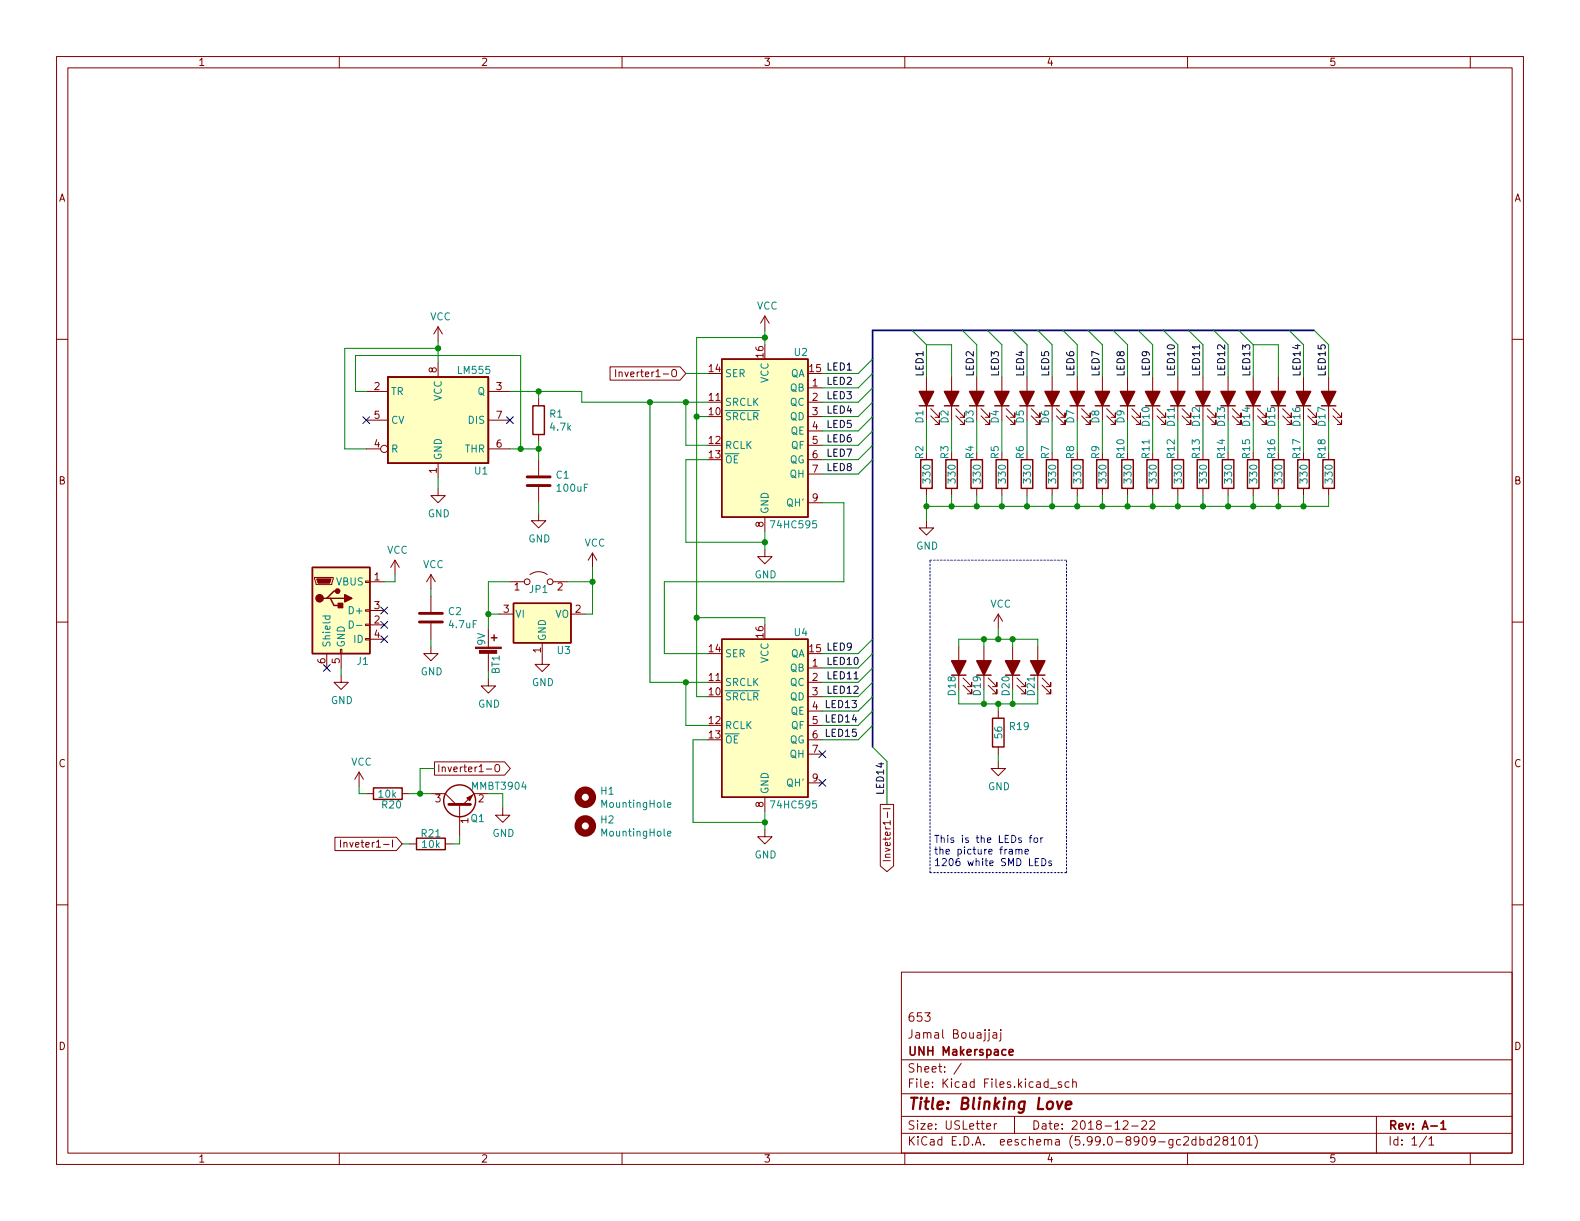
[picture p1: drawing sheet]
<svg xmlns="http://www.w3.org/2000/svg" width="279mm" height="216mm" viewBox="0 0 279 216" stroke-linecap="round" stroke-linejoin="round" font-family="sans-serif">
<g fill="none" stroke="#840000" stroke-width=".18">
<path d="M10 10h259.4v195.9h-259.4zM12 12h255.4v191.9h-255.4zM60 10v2M110 10v2M160 10v2M210 10v2M260 10v2M10 60h2M77.5 57.8l-.8 1.3M77.5 57.8v2.5M77.5 57.8l.7 1.3M135.3 55.9l-.8 1.3"/>
<path d="M135.3 55.9v2.5M135.3 55.9l.7 1.3M267.4 60h2M64.8 69.2h3.8M64.8 79.4h2.5M64.8 74.3h3.8M77.5 64.1v2.6M86.4 69.2h3.8M86.4 79.4h3.8M86.4 74.3h3.8M95.2 70.5v1.3M95.2 76.8v1.3"/>
<path d="M107.9 64.9h12.4l1 1.1-1 1.2h-12.4zM108.9 65.3v1.3M109.5 65.9l.2-.1h.3v.8M109.5 65.8v.8M125.1 71.1h2.5M142.9 68.6h2.5M142.9 71.1h2.5M142.9 73.7h2.5M142.9 76.2h2.5M142.9 78.7h2.5M163.8 66.7v7.6M164.6 73.5l1.5 1.6v-.8v.8h-.7"/>
<path d="M164.6 72.3l1.5 1.5v-.8v.8h-.7M168.3 66.7v7.6M169 73.5l1.6 1.6v-.8v.8h-.8M169 72.3l1.6 1.5v-.8v.8h-.8M172.7 66.7v7.6M173.5 73.5l1.5 1.6v-.8v.8h-.8M173.5 72.3l1.5 1.5v-.8v.8h-.8M177.2 66.7v7.6M177.9 73.5l1.6 1.6v-.8v.8h-.8M177.9 72.3l1.6 1.5v-.8v.8h-.8M181.6 66.7v7.6M182.4 73.5l1.5 1.6v-.8v.8h-.8"/>
<path d="M182.4 72.3l1.5 1.5v-.8v.8h-.8M186.1 66.7v7.6M186.8 73.5l1.5 1.6v-.8v.8h-.7M186.8 72.3l1.5 1.5v-.8v.8h-.7M190.5 66.7v7.6M191.3 73.5l1.5 1.6v-.8v.8h-.8M191.3 72.3l1.5 1.5v-.8v.8h-.8M194.9 66.7v7.6M195.7 73.5l1.5 1.6v-.8v.8h-.7M195.7 72.3l1.5 1.5v-.8v.8h-.7M199.4 66.7v7.6M200.2 73.5l1.5 1.6v-.8v.8h-.8"/>
<path d="M200.2 72.3l1.5 1.5v-.8v.8h-.8M203.8 66.7v5.1M204.6 73.5l1.5 1.6v-.8v.8h-.7M204.6 72.3l1.5 1.5v-.8v.8h-.7M208.3 66.7v7.6M209 73.5l1.6 1.6v-.8v.8h-.8M209 72.3l1.6 1.5v-.8v.8h-.8M212.7 66.7v5.1M213.5 73.5l1.5 1.6v-.8v.8h-.8M213.5 72.3l1.5 1.5v-.8v.8h-.8M217.2 66.7v5.1M217.9 73.5l1.6 1.6v-.8v.8h-.8"/>
<path d="M217.9 72.3l1.6 1.5v-.8v.8h-.8M221.6 66.7v5.1M222.4 73.5l1.5 1.6v-.8v.8h-.8M222.4 72.3l1.5 1.5v-.8v.8h-.8M226.1 66.7v5.1M226.8 73.5l1.5 1.6v-.8v.8h-.7M226.8 72.3l1.5 1.5v-.8v.8h-.7M230.5 66.7v5.1M231.3 73.5l1.5 1.6v-.8v.8h-.8M231.3 72.3l1.5 1.5v-.8v.8h-.8M234.9 66.7v5.1M235.7 73.5l1.5 1.6v-.8v.8h-.7"/>
<path d="M235.7 72.3l1.5 1.5v-.8v.8h-.7M69.8 99.1l-.7 1.2M69.8 99.1v2.5M69.8 99.1l.8 1.2M77.5 86.4v1.2h1.2l-1.2 1.3-1.3-1.3h1.3M77.5 81.9v2.6M95.2 90.8v1.3h1.3l-1.3 1.2-1.2-1.2h1.2M95.2 81.3v2.8M95.2 86.1v2.8M104.8 97.8l-.8 1.3M104.8 97.8v2.5M104.8 97.8l.7 1.3"/>
<path d="M135.3 97.2v1.2h1.2l-1.2 1.3-1.3-1.3h1.3M135.3 91.4v2.6M142.9 81.3h2.5M142.9 83.8h2.5M142.9 88.9h2.5M163.8 92.1v1.2h1.3l-1.3 1.3-1.2-1.3h1.2M163.8 86.4v1.2M168.3 86.4v1.2M172.7 86.4v1.2M177.2 86.4v1.2M181.6 86.4v1.2M186.1 86.4v1.2"/>
<path d="M190.5 86.4v1.2M194.9 86.4v1.2M199.4 86.4v1.2M203.8 86.4v1.2M208.3 86.4v1.2M212.7 86.4v1.2M217.2 86.4v1.2M221.6 86.4v1.2M226.1 86.4v1.2M230.5 86.4v1.2M234.9 86.4v1.2M10 110h2"/>
<path d="M55.6 102.1h3.3v.3l-.2 1h-2.8zM57.8 115.6v2.5M60.2 114.8h.3v.8h-.3zM60.3 119.4v1.3h1.3l-1.3 1.2-1.2-1.2h1.2M60.3 115.6v2.5M64.6 112.9h.8v.3h-.8zM64.6 110.4h.8v.2h-.8zM64.6 107.8h.8v.3h-.8zM64.6 102.7h.8v.3h-.8zM65.4 102.9h2.5M65.4 110.5h2.5M65.4 108h2.5"/>
<path d="M65.4 113h2.5M76.2 114.3v1.3h1.3l-1.3 1.2-1.3-1.2h1.3M76.2 101.6v2.5M76.2 105.4v2.8M76.2 110.2v2.8M76.2 101.6l-.8 1.3M76.2 101.6l.8 1.3M86.4 111.1v2.6M86.4 115.4v3.3M88.3 108.6h2.5M90.2 102.9h2.5M93.7 101.6a2.54 2.54 0 0 1 3.1 0"/>
<path d="M95.9 113.7v3.8h1.3l-1.3 1.2-1.3-1.2h1.3M97.8 102.9h2.5M101 108.6h2.5M142.9 118.1h2.5M169.5 114.3v5.1M170.3 119.9l1.5 1.5v-.7v.7h-.7M174 114.3v5.1M174.8 119.9l1.5 1.5v-.7v.7h-.8M176.5 108.6v2.5M176.5 108.6l-.7 1.3M176.5 108.6l.8 1.3M179.1 114.3v5.1"/>
<path d="M179.8 119.9l1.6 1.5v-.7v.7h-.8M183.5 114.3v7.6M184.3 119.9l1.5 1.5v-.7v.7h-.8M267.4 110h2M63.5 136.5l-.8 1.3M63.5 136.5v2.6M63.5 136.5l.8 1.3M76.8 134.7h12.4l1 1.2-1 1.2h-12.4zM86 136h1M86.4 120v1.3h1.2l-1.2 1.3-1.3-1.3h1.3M87.6 135.4l.2-.2a.43 .43 0 0 1 .6 .4v.4a.42 .42 0 0 1-.5 .5 .42 .42 0 0 1-.4-.5zM125.1 120.7h2.5"/>
<path d="M142.9 120.7h2.5M142.9 123.2h2.5M142.9 125.7h2.5M142.9 128.3h2.5M142.9 130.8h2.5M142.9 133.4h2.5M142.9 138.4h2.5M170.3 121.2l1.5 1.5v-.8v.8h-.7M174.8 121.2l1.5 1.5v-.8v.8h-.8M176.5 134.6v1.3h1.3l-1.3 1.3-1.2-1.3h1.2M176.5 125.7v1.3M176.5 132.1v1.3"/>
<path d="M179.8 121.2l1.6 1.5v-.8v.8h-.8M184.3 121.2l1.5 1.5v-.8v.8h-.8M10 160h2M59.2 148h10.9l1 1.2-1 1.2h-10.9zM60.2 148.5v1.3M60.8 149.1l.2-.1h.3l.1 .8M60.8 149v.8M64.8 140.3h1.2M71.1 140.3h1.3M72.4 149.2h1.3M76.2 140.3h2.5l1.9 1.9M78.7 149.2h1.3"/>
<path d="M81.3 142.2v5.8M86.4 140.3h-2.6l-1.9 1.9M88.9 142.9v1.2h1.3l-1.3 1.3-1.3-1.3h1.3M135.3 146.7v1.3h1.2l-1.2 1.2-1.3-1.2h1.3M135.3 141v2.5M155.7 142.2h2.3v10.9l-1.2 1-1.1-1zM156.1 152.2h1.3M156.6 151.6h.8M157.4 151l-.8 .1v.3l.1 .2M267.4 160h2M159.4 171.9h108v32h-108zM159.4 197.4h108"/>
<path d="M159.4 193.4h108M159.4 187.4h108M170 188l-1.3 1.9M174.5 199.2l.7-.2-.1-.3h-.4l-.2 .2v.7h.6M174.9 182.6v1.3l-.3 .2M174.9 182.1v.1M175.6 182.6h.6l.1 1M175.8 198.7v1M176.3 198.7h-.3l-.2 .3M176.3 182.9l-.5 .1a.29 .29 0 0 0-.3 .3 .29 .29 0 0 0 .3 .3l.5-.1M177 182.6v1.3l-.3 .2M177 182.1v.1"/>
<path d="M179.4 197.4v3M185.7 192.4h1.1M187.7 191.4l-.4-.1-.2 .2 .1 .2 .5 .2v.3h-.6M189 191.4l-.4-.1-.3 .3v.4l.2 .2h.5M189.7 191.4l.2-.1 .4 .1v.9M189.7 190.8v1.5M198.6 198.3l.6-.1 .2 .1 .1 .3-1 1.1h1M200.1 199.1h1.2M201.9 198.3l.6-.1 .2 .1 .1 .3-1 1.1h1M203.3 198.3l.6-.1 .2 .1 .1 .3-.9 1.1h.9M243.4 197.4v6.5M60 203.9v2"/>
<path d="M110 203.9v2M159.4 200.4h108M160 203.9v2M210 203.9v2M211.5 201.5h-.5l-.2 .3v.4l.1 .2h.6M211.5 201v1.5M212.2 201.5h.4l.3 .3v.4l-.1 .2h-.6M212.2 201v1.5M214.2 201.5h-.4l-.3 .3v.4l.1 .2h.6M214.2 201v1.5M214.8 201.1l.6-.1 .2 .1 .1 .3-.9 1.1h.9M216.5 201.6l-.2-.3v-.2l.2-.1h.5l.1 .3-.1 .2-.6 .2-.1 .2v.4l.2 .2h.3l.3-.3-.1-.4-.2-.2"/>
<path d="M217.7 201.4l.4-.4v1.5M217.7 202.5h.8M219.3 201h.2a.81 .81 0 0 1 .6 .6 .81 .81 0 0 1-.3 .8l-.2 .1a.81 .81 0 0 1-.6-.6 .81 .81 0 0 1 .3-.9zM220.5 201.4l.5-.4v1.5M220.5 202.5h.9M221.9 200.8a1.72 1.72 0 0 1 0 2.2M252.3 200.9l-1.3 1.9M252.7 201.4l.4-.4v1.5M252.7 202.5h.8M260 203.9v2"/>
<circle cx="67.9" cy="79.4" r=".63"/>
<circle cx="93.2" cy="102.9" r=".51"/>
<circle cx="97.3" cy="102.9" r=".51"/>
</g>
<path d="M178.5 186.1l.7-.2-.1-.2-.4-.1-.2 .2v.7h.6M254.8 198.6l.4-.4v1.5M254.8 199.7h.9" fill="none" stroke="#840000" stroke-width=".3"/>
<path d="M186.9 194.8l.3 1.3 .7-1.3M188.5 195.4l.9-.2v-.3l-.6-.1-.3 .3v.9l.2 .1 .6-.1" fill="none" stroke="#840000" stroke-width=".4"/>
<g fill="#ffffc2" stroke="#ffffc2" stroke-width=".18">
<path d="M55.2 100.3h10.2v15.3h-10.2z"/>
<path d="M90.8 106.7h10.2v7h-10.2z"/>
<path d="M68.6 66.7h17.8v15.2h-17.8z"/>
<path d="M127.6 63.5h15.3v27.9h-15.3z"/>
<path d="M127.6 113h15.3v28h-15.3z"/>
</g>
<g fill="none" stroke="#840000" stroke-width=".25">
<path d="M68.6 66.7h17.8v15.2h-17.8zM94.2 71.8h2.1v5h-2.1zM127.6 63.5h15.3v27.9h-15.3zM162.6 71.8h2.5M167 71.8h2.5M171.4 71.8h2.6M175.9 71.8h2.5M180.3 71.8h2.6M184.8 71.8h2.5M189.2 71.8h2.6M193.7 71.8h2.5M198.1 71.8h2.6"/>
<path d="M202.6 71.8h2.5M207 71.8h2.5M211.5 71.8h2.5M215.9 71.8h2.5M220.3 71.8h2.6M224.8 71.8h2.5M229.2 71.8h2.6M233.7 71.8h2.5M162.8 81.3h2v5.1h-2zM167.3 81.3h2v5.1h-2zM171.7 81.3h2v5.1h-2zM176.1 81.3h2.1v5.1h-2.1z"/>
<path d="M180.6 81.3h2v5.1h-2zM185 81.3h2.1v5.1h-2.1zM189.5 81.3h2v5.1h-2zM193.9 81.3h2.1v5.1h-2.1zM198.4 81.3h2v5.1h-2zM202.8 81.3h2.1v5.1h-2.1zM207.3 81.3h2v5.1h-2zM211.7 81.3h2v5.1h-2zM216.2 81.3h2v5.1h-2zM220.6 81.3h2v5.1h-2zM225 81.3h2.1v5.1h-2.1zM229.5 81.3h2v5.1h-2z"/>
<path d="M233.9 81.3h2.1v5.1h-2.1zM55.2 100.3h10.2v15.3h-10.2zM57.8 105.8h.6l.7 1.3h1.2M58.4 105.8h2.6M59.7 104.5h-.6l-1.3 1.3h-.7M86.9 112.8h1M87.4 112.3v1M90.8 106.7h10.2v7h-10.2zM127.6 113h15.3v28h-15.3zM168.3 119.4h2.5M172.7 119.4h2.6M177.8 119.4h2.5"/>
<path d="M182.2 119.4h2.6M66 139.3h5.1v2.1h-5.1zM175.5 127h2v5.1h-2zM73.7 148.2h5v2h-5z"/>
<circle cx="81.3" cy="141.6" r="2.82"/>
</g>
<g fill="#840000" stroke="#840000" stroke-width=".25">
<path d="M59.8 106.7h.8v.7h-.8z"/>
<path d="M61 105.2l1.2 .6-1.2 .6z"/>
<path d="M162.6 69.2h2.5l-1.3 2.6z"/>
<path d="M220.3 69.2h2.6l-1.3 2.6z"/>
<path d="M229.2 69.2h2.6l-1.3 2.6z"/>
<path d="M215.9 69.2h2.5l-1.2 2.6z"/>
<path d="M202.6 69.2h2.5l-1.3 2.6z"/>
<path d="M207 69.2h2.5l-1.2 2.6z"/>
<path d="M211.5 69.2h2.5l-1.3 2.6z"/>
<path d="M224.8 69.2h2.5l-1.2 2.6z"/>
<path d="M233.7 69.2h2.5l-1.3 2.6z"/>
<path d="M171.4 69.2h2.6l-1.3 2.6z"/>
<path d="M172.7 116.8h2.6l-1.3 2.6z"/>
<path d="M168.3 116.8h2.5l-1.3 2.6z"/>
<path d="M198.1 69.2h2.6l-1.3 2.6z"/>
<path d="M175.9 69.2h2.5l-1.2 2.6z"/>
<path d="M177.8 116.8h2.5l-1.2 2.6z"/>
<path d="M184.8 69.2h2.5l-1.2 2.6z"/>
<path d="M189.2 69.2h2.6l-1.3 2.6z"/>
<path d="M182.2 116.8h2.6l-1.3 2.6z"/>
<path d="M180.3 69.2h2.6l-1.3 2.6z"/>
<path d="M167 69.2h2.5l-1.2 2.6z"/>
<path d="M193.7 69.2h2.5l-1.3 2.6z"/>
<circle cx="56.5" cy="105.8" r=".63"/>
<circle cx="59.7" cy="104.5" r=".38"/>
</g>
<g fill="#840000" stroke="#840000" stroke-width=".18">
<path d="M56 102.4h2.5l-.2 .7h-2z"/>
<path d="M82.5 141.1l1.1-.5-.5 1z"/>
<path d="M84.1 114.4h4.5v.3h-4.5z"/>
<path d="M84.8 115h3v.5h-3z"/>
</g>
<path d="M57.1 108.9h1.3M57.6 108.9l-.1 .4 .3 .2 .5-.1v-.5M61.8 109.8a.64 .64 0 0 1 .7 .6 .64 .64 0 0 1-.7 .7zM63 110.6h1M118 142.3l.6-.1v-.2l-.4-.1-.2 .2 .1 .6h.5M118 147.4l.6-.1v-.3h-.4l-.2 .2 .1 .6h.5" fill="none" stroke="#008484" stroke-width=".18"/>
<path d="M93.2 85.9h4.1M93.2 84.3h4.1M74.2 110h4M74.2 108.5h4M79.4 142.2h3.8" fill="none" stroke="#840000" stroke-width=".51"/>
<g fill="none" stroke="#840000" stroke-width="1.3">
<circle cx="103.5" cy="146" r="1.27"/>
<circle cx="103.5" cy="141" r="1.27"/>
</g>
<path d="M212.1 61v.7M151 120h.8" fill="none" stroke="#000" stroke-width=".18"/>
<g fill="none" stroke="#0000c2" stroke-width=".18">
<path d="M178.5 150.2h.5v.8M179 150.5h-.4l-.2 .2 .2 .3h.4M179.6 150.3l.2-.1h.3l.1 .8M179.6 150.2v.8M180.2 150.4l.2-.2h.3v.8M181.3 150.6l.6-.1-.1-.3h-.4l-.1 .2v.6h.5M182 148.1h.5M182.5 147.7l-.3 .2v1.1M183 148.2l.3-.1 .2 .3v.3l-.2 .3-.3-.1-.2-.2zM183.1 152.4h.4M183.7 151.8h-.6v1.3h.6M184 148.1v.9"/>
<path d="M184.2 151.8a.64 .64 0 0 1 .8 .6 .64 .64 0 0 1-.8 .7zM184.4 148.1l-.4 .3M185.9 152.3l-.3-.1-.2 .2 .1 .2 .4 .1v.3h-.5"/>
</g>
<path d="M164.5 99.1h24.1M164.5 154.3v-55.2M164.5 154.3h24.1M188.6 154.3v-55.2" fill="none" stroke="#0000c2" stroke-width=".18" stroke-dasharray=".3 .3"/>
<path d="M232.4 58.4h-78.1v73.7" fill="none" stroke="#000084" stroke-width=".3"/>
<g fill="none" stroke="#008400" stroke-width=".18">
<path d="M135.3 59.7h-12.1v63.5h1.9M135.3 58.4v2.6M161.3 58.4l2.5 2.6M170.2 58.4l2.5 2.6v5.7M174.6 58.4l2.6 2.6v5.7M179.1 58.4l2.5 2.6v5.7M183.5 58.4l2.6 2.6v5.7M188 58.4l2.5 2.6v5.7M192.4 58.4l2.5 2.6v5.7M196.8 58.4l2.6 2.6v5.7M201.3 58.4l2.5 2.6v5.7M205.7 58.4l2.6 2.6v5.7"/>
<path d="M210.2 58.4l2.5 2.6v5.7M214.6 58.4l2.6 2.6v5.7M219.1 58.4l2.5 2.6M228 58.4l2.5 2.6v5.7M232.4 58.4l2.5 2.6v5.7M64.8 69.2h-1.9v-6.3h29.2v16.5M77.5 61.6h-16.5v17.8h3.8M77.5 60.3v3.8M90.2 69.2h12.7v1.9h22.2M90.2 79.4h5M95.2 69.2v1.3M95.2 78.1v3.2"/>
<path d="M114.9 71.1v49.6h10.2M121.3 71.1v7.6h3.8M121.3 66h3.8M123.2 73.7h1.9M154.3 78.7l-2.5 2.6h-6.4M154.3 76.2l-2.5 2.5h-6.4M154.3 73.7l-2.5 2.5h-6.4M154.3 71.1l-2.5 2.6h-6.4M154.3 63.5l-2.5 2.5h-6.4M154.3 66l-2.5 2.6h-6.4M154.3 68.6l-2.5 2.5h-6.4M163.8 61h4.5v5.7"/>
<path d="M163.8 61v5.7M163.8 74.3v5.7M168.3 74.3v5.7M172.7 74.3v5.7M177.2 74.3v5.7M181.6 74.3v5.7M186.1 74.3v5.7M190.5 74.3v5.7M194.9 74.3v5.7M199.4 74.3v5.7M203.8 74.3v5.7M208.3 74.3v5.7"/>
<path d="M212.7 74.3v5.7M217.2 74.3v5.7M221.6 61v5.7M221.6 74.3v5.7M221.6 61h4.5v5.7M226.1 74.3v5.7M230.5 74.3v5.7M234.9 74.3v5.7M77.5 84.5v1.9M95.2 88.9v1.9M125.1 81.3h-3.8v14.6h14M135.3 94v3.2"/>
<path d="M145.4 88.9h3.8v14h-31.7v12.7h7.6M154.3 81.3l-2.5 2.5h-6.4M163.8 87.6v4.5M168.3 87.6v1.9M172.7 87.6v1.9M177.2 87.6v1.9M181.6 87.6v1.9M186.1 87.6v1.9M190.5 87.6v1.9M194.9 87.6v1.9M199.4 87.6v1.9M203.8 87.6v1.9"/>
<path d="M208.3 87.6v1.9M212.7 87.6v1.9M217.2 87.6v1.9M221.6 87.6v1.9M226.1 87.6v1.9M230.5 87.6v1.9M234.9 87.6v1.9h-71.1M60.3 118.1v1.3M69.8 101.6v1.3h-1.9M76.2 104.1v1.3M76.2 113v1.3M86.4 108.6h1.9"/>
<path d="M86.4 118.7v1.3M90.2 102.9h-3.8v8.2M100.3 102.9h4.5M104.8 100.3v8.3h-1.3M123.2 109.2h12.1v1.3M154.3 113l-2.5 2.6h-6.4M154.3 115.6l-2.5 2.5h-6.4M154.3 118.1l-2.5 2.6h-6.4M169.5 114.3v-1.3h14v1.3M174 113v1.3M176.5 111.1v1.9M179.1 113v1.3"/>
<path d="M63.5 139.1v1.2h1.3M76.8 135.9h-2.5v4.4M121.3 120.7v7.6h3.8M125.1 130.8h-2.5v14.6h12.7M154.3 128.3l-2.5 2.5h-6.4M154.3 132.1l2.5 2.5v7.6M154.3 123.2l-2.5 2.5h-6.4M154.3 125.7l-2.5 2.6h-6.4M154.3 120.7l-2.5 2.5h-6.4M169.5 121.9v2.6h14v-2.6M174 121.9v2.6M176.5 124.5v1.2"/>
<path d="M176.5 133.4v1.2M179.1 121.9v2.6M71.1 149.2h1.3M72.4 140.3h3.8M81.3 148v1.2h-1.3M86.4 140.3h2.5v2.6M135.3 143.5v3.2"/>
</g>
<g fill="none" stroke="#000084" stroke-width=".18">
<path d="M64.2 73.7l1.2 1.2M65.4 73.7l-1.2 1.2M89.6 73.7l1.2 1.2M90.8 73.7l-1.2 1.2M57.2 117.5l1.2 1.2M58.4 117.5l-1.2 1.2M67.3 109.9l1.3 1.2M67.3 112.4l1.3 1.2M67.3 107.3l1.3 1.3M68.6 109.9l-1.3 1.2M68.6 107.3l-1.3 1.3M68.6 112.4l-1.3 1.2"/>
<path d="M144.8 132.7l1.2 1.3M144.8 137.8l1.2 1.2M146 132.7l-1.2 1.3M146 137.8l-1.2 1.2"/>
</g>
<g fill="#008400" stroke="#008400" stroke-width=".18">
<circle cx="104.8" cy="102.9" r=".46"/>
<circle cx="121.3" cy="120.7" r=".46"/>
<circle cx="123.2" cy="109.2" r=".46"/>
<circle cx="74.3" cy="140.3" r=".46"/>
<circle cx="121.3" cy="71.1" r=".46"/>
<circle cx="86.4" cy="108.6" r=".46"/>
<circle cx="135.3" cy="145.4" r=".46"/>
<circle cx="123.2" cy="73.7" r=".46"/>
<circle cx="135.3" cy="59.7" r=".46"/>
<circle cx="135.3" cy="95.9" r=".46"/>
<circle cx="92.1" cy="79.4" r=".46"/>
<circle cx="95.2" cy="69.2" r=".46"/>
<circle cx="95.2" cy="79.4" r=".46"/>
<circle cx="77.5" cy="61.6" r=".46"/>
<circle cx="114.9" cy="71.1" r=".46"/>
<circle cx="203.8" cy="89.5" r=".46"/>
<circle cx="208.3" cy="89.5" r=".46"/>
<circle cx="212.7" cy="89.5" r=".46"/>
<circle cx="199.4" cy="89.5" r=".46"/>
<circle cx="221.6" cy="89.5" r=".46"/>
<circle cx="226.1" cy="89.5" r=".46"/>
<circle cx="217.2" cy="89.5" r=".46"/>
<circle cx="176.5" cy="124.5" r=".46"/>
<circle cx="179.1" cy="124.5" r=".46"/>
<circle cx="174" cy="113" r=".46"/>
<circle cx="174" cy="124.5" r=".46"/>
<circle cx="176.5" cy="113" r=".46"/>
<circle cx="177.2" cy="89.5" r=".46"/>
<circle cx="179.1" cy="113" r=".46"/>
<circle cx="181.6" cy="89.5" r=".46"/>
<circle cx="186.1" cy="89.5" r=".46"/>
<circle cx="190.5" cy="89.5" r=".46"/>
<circle cx="194.9" cy="89.5" r=".46"/>
<circle cx="230.5" cy="89.5" r=".46"/>
<circle cx="163.8" cy="89.5" r=".46"/>
<circle cx="168.3" cy="89.5" r=".46"/>
<circle cx="172.7" cy="89.5" r=".46"/>
</g>
<text font-size="2.8" fill="#840000" x="160.4" y="196.2">Title: Blinking Love</text>
<g font-size="2.1" fill="#840000">
<text x="160.4" y="183.6">Jamal Bouajjaj</text>
<text x="160.4" y="180.6">653</text>
<text x="160.4" y="189.7">Sheet: /</text>
<text x="160.4" y="186.7">UNH Makerspace</text>
<text x="160.4" y="192.4">File: Kicad Files.kicad_sch</text>
<text x="160.4" y="202.5">KiCad E.D.A. eeschema (5.99.0-8909-gc2dbd28101)</text>
<text x="160.4" y="199.7">Size: USLetter</text>
<text x="182.4" y="199.7">Date: 2018-12-22</text>
<text x="245.4" y="199.7">Rev: A-1</text>
<text x="245.4" y="202.5">Id: 1/1</text>
</g>
<g font-size="1.8" fill="#840000">
<text x="35" y="11.6">1</text>
<text x="85" y="11.6">2</text>
<text x="135" y="11.6">3</text>
<text x="185" y="11.6">4</text>
<text x="235" y="11.6">5</text>
<text x="10.3" y="35.6">A</text>
<text x="267.7" y="35.6">A</text>
<text x="77.2" y="65.9" transform="rotate(-90 77.2 65.9)">8</text>
<text x="125.4" y="65.8">14</text>
<text x="135" y="63.2" transform="rotate(-90 135 63.2)">16</text>
<text x="66.2" y="69">2</text>
<text x="87.8" y="69">3</text>
<text x="110.5" y="66.7">Inverter1-O</text>
<text x="125.4" y="70.9">11</text>
<text x="143.7" y="68.3">1</text>
<text x="143.7" y="70.9">2</text>
<text x="66.2" y="74">5</text>
<text x="87.8" y="74">7</text>
<text x="125.4" y="73.4">10</text>
<text x="143.7" y="73.4">3</text>
<text x="143.7" y="75.9">4</text>
<text x="66.2" y="79.1">4</text>
<text x="77.2" y="83.7" transform="rotate(-90 77.2 83.7)">1</text>
<text x="87.8" y="79.1">6</text>
<text x="125.4" y="78.5">12</text>
<text x="125.4" y="81">13</text>
<text x="143.7" y="78.5">5</text>
<text x="143.7" y="81">6</text>
<text x="143.7" y="83.6">7</text>
<text x="10.3" y="85.7">B</text>
<text x="143.7" y="88.6">9</text>
<text x="267.7" y="85.7">B</text>
<text x="135" y="93.2" transform="rotate(-90 135 93.2)">8</text>
<text x="66.2" y="102.6">1</text>
<text x="66.2" y="107.7">3</text>
<text x="90.9" y="104.4">1</text>
<text x="98.6" y="104.4">2</text>
<text x="66.2" y="110.2">2</text>
<text x="66.2" y="112.8">4</text>
<text x="89" y="108.3">3</text>
<text x="101.7" y="108.3">2</text>
<text x="135" y="112.7" transform="rotate(-90 135 112.7)">16</text>
<text x="57.5" y="117.3" transform="rotate(-90 57.5 117.3)">6</text>
<text x="60.1" y="117.3" transform="rotate(-90 60.1 117.3)">5</text>
<text x="95.6" y="115.4" transform="rotate(-90 95.6 115.4)">1</text>
<text x="125.4" y="115.3">14</text>
<text x="143.7" y="117.9">1</text>
<text x="125.4" y="122.9">10</text>
<text x="125.4" y="120.4">11</text>
<text x="143.7" y="120.4">2</text>
<text x="143.7" y="122.9">3</text>
<text x="143.7" y="125.5">4</text>
<text x="125.4" y="128">12</text>
<text x="125.4" y="130.6">13</text>
<text x="143.7" y="128">5</text>
<text x="143.7" y="130.6">6</text>
<text x="10.3" y="135.6">C</text>
<text x="77.2" y="136.5">Inverter1-O</text>
<text x="143.7" y="133.1">7</text>
<text x="267.7" y="135.6">C</text>
<text x="77" y="141.9">3</text>
<text x="84.6" y="141.9">2</text>
<text x="135" y="142.7" transform="rotate(-90 135 142.7)">8</text>
<text x="143.7" y="138.2">9</text>
<text x="61.9" y="149.9">Inveter1-I</text>
<text x="82.8" y="145.6" transform="rotate(-90 82.8 145.6)">1</text>
<text x="157.5" y="150.5" transform="rotate(-90 157.5 150.5)">Inveter1-I</text>
<text x="10.3" y="185.7">D</text>
<text x="267.7" y="185.7">D</text>
<text x="35" y="205.6">1</text>
<text x="85" y="205.6">2</text>
<text x="135" y="205.6">3</text>
<text x="185" y="205.6">4</text>
<text x="235" y="205.6">5</text>
</g>
<g font-size="1.8" fill="#008484">
<text x="76" y="56.6">VCC</text>
<text x="133.8" y="54.7">VCC</text>
<text x="140.5" y="62.9">U2</text>
<text x="69.1" y="69.8">TR</text>
<text x="78.1" y="70.9" transform="rotate(-90 78.1 70.9)">VCC</text>
<text x="81.1" y="66.1">LM555</text>
<text x="84.5" y="69.8">Q</text>
<text x="128.1" y="71.8">SRCLK</text>
<text x="128.1" y="66.7">SER</text>
<text x="135.9" y="67.7" transform="rotate(-90 135.9 67.7)">VCC</text>
<text x="139.7" y="69.2">QB</text>
<text x="139.7" y="66.7">QA</text>
<text x="139.7" y="71.8">QC</text>
<text x="69.1" y="74.9">CV</text>
<text x="82.9" y="74.9">DIS</text>
<text x="97.2" y="73.8">R1</text>
<text x="97.4" y="76.1">4.7k</text>
<text x="128.1" y="74.3">~SRCLR</text>
<text x="139.7" y="74.3">QD</text>
<text x="139.8" y="76.8">QE</text>
<text x="163.3" y="74.8" transform="rotate(-90 163.3 74.8)">D1</text>
<text x="167.7" y="74.8" transform="rotate(-90 167.7 74.8)">D2</text>
<text x="172.2" y="74.8" transform="rotate(-90 172.2 74.8)">D3</text>
<text x="176.6" y="74.8" transform="rotate(-90 176.6 74.8)">D4</text>
<text x="181" y="74.8" transform="rotate(-90 181 74.8)">D5</text>
<text x="185.5" y="74.8" transform="rotate(-90 185.5 74.8)">D6</text>
<text x="189.9" y="74.8" transform="rotate(-90 189.9 74.8)">D7</text>
<text x="194.4" y="74.8" transform="rotate(-90 194.4 74.8)">D8</text>
<text x="198.8" y="74.8" transform="rotate(-90 198.8 74.8)">D9</text>
<text x="203.3" y="75.3" transform="rotate(-90 203.3 75.3)">D10</text>
<text x="207.7" y="75.3" transform="rotate(-90 207.7 75.3)">D11</text>
<text x="212.2" y="75.3" transform="rotate(-90 212.2 75.3)">D12</text>
<text x="216.6" y="75.3" transform="rotate(-90 216.6 75.3)">D13</text>
<text x="221" y="75.3" transform="rotate(-90 221 75.3)">D14</text>
<text x="225.5" y="75.3" transform="rotate(-90 225.5 75.3)">D15</text>
<text x="229.9" y="75.3" transform="rotate(-90 229.9 75.3)">D16</text>
<text x="234.4" y="75.3" transform="rotate(-90 234.4 75.3)">D17</text>
<text x="69.1" y="80">R</text>
<text x="78.1" y="81.4" transform="rotate(-90 78.1 81.4)">GND</text>
<text x="82.2" y="80">THR</text>
<text x="84" y="83.9">U1</text>
<text x="128.1" y="79.4">RCLK</text>
<text x="128.1" y="81.9">~OE</text>
<text x="139.6" y="81.9">QG</text>
<text x="139.9" y="79.4">QF</text>
<text x="163.3" y="81.1" transform="rotate(-90 163.3 81.1)">R2</text>
<text x="167.7" y="81.1" transform="rotate(-90 167.7 81.1)">R3</text>
<text x="172.2" y="81.1" transform="rotate(-90 172.2 81.1)">R4</text>
<text x="176.6" y="81.1" transform="rotate(-90 176.6 81.1)">R5</text>
<text x="181" y="81.1" transform="rotate(-90 181 81.1)">R6</text>
<text x="185.5" y="81.1" transform="rotate(-90 185.5 81.1)">R7</text>
<text x="189.9" y="81.1" transform="rotate(-90 189.9 81.1)">R8</text>
<text x="194.4" y="81.1" transform="rotate(-90 194.4 81.1)">R9</text>
<text x="198.8" y="81" transform="rotate(-90 198.8 81)">R10</text>
<text x="203.3" y="81" transform="rotate(-90 203.3 81)">R11</text>
<text x="207.7" y="81" transform="rotate(-90 207.7 81)">R12</text>
<text x="212.2" y="81" transform="rotate(-90 212.2 81)">R13</text>
<text x="216.6" y="81" transform="rotate(-90 216.6 81)">R14</text>
<text x="221" y="81" transform="rotate(-90 221 81)">R15</text>
<text x="225.5" y="81" transform="rotate(-90 225.5 81)">R16</text>
<text x="229.9" y="81" transform="rotate(-90 229.9 81)">R17</text>
<text x="234.4" y="81" transform="rotate(-90 234.4 81)">R18</text>
<text x="98.4" y="84.6">C1</text>
<text x="98.6" y="86.9">100uF</text>
<text x="139.3" y="89.5">QH'</text>
<text x="139.7" y="84.5">QH</text>
<text x="164.5" y="85.3" transform="rotate(-90 164.5 85.3)">330</text>
<text x="169" y="85.3" transform="rotate(-90 169 85.3)">330</text>
<text x="173.4" y="85.3" transform="rotate(-90 173.4 85.3)">330</text>
<text x="177.9" y="85.3" transform="rotate(-90 177.9 85.3)">330</text>
<text x="182.3" y="85.3" transform="rotate(-90 182.3 85.3)">330</text>
<text x="186.8" y="85.3" transform="rotate(-90 186.8 85.3)">330</text>
<text x="191.2" y="85.3" transform="rotate(-90 191.2 85.3)">330</text>
<text x="195.6" y="85.3" transform="rotate(-90 195.6 85.3)">330</text>
<text x="200.1" y="85.3" transform="rotate(-90 200.1 85.3)">330</text>
<text x="204.5" y="85.3" transform="rotate(-90 204.5 85.3)">330</text>
<text x="209" y="85.3" transform="rotate(-90 209 85.3)">330</text>
<text x="213.4" y="85.3" transform="rotate(-90 213.4 85.3)">330</text>
<text x="217.9" y="85.3" transform="rotate(-90 217.9 85.3)">330</text>
<text x="222.3" y="85.3" transform="rotate(-90 222.3 85.3)">330</text>
<text x="226.8" y="85.3" transform="rotate(-90 226.8 85.3)">330</text>
<text x="231.2" y="85.3" transform="rotate(-90 231.2 85.3)">330</text>
<text x="235.7" y="85.3" transform="rotate(-90 235.7 85.3)">330</text>
<text x="75.6" y="91.5">GND</text>
<text x="93.4" y="95.9">GND</text>
<text x="135.9" y="90.9" transform="rotate(-90 135.9 90.9)">GND</text>
<text x="136.6" y="93.4">74HC595</text>
<text x="68.4" y="97.9">VCC</text>
<text x="74.8" y="100.4">VCC</text>
<text x="103.3" y="96.6">VCC</text>
<text x="162" y="97.2">GND</text>
<text x="59.5" y="103.5">VBUS</text>
<text x="93.7" y="104.8">JP1</text>
<text x="133.4" y="102.3">GND</text>
<text x="175.1" y="107.4">VCC</text>
<text x="62.1" y="108.6">D+</text>
<text x="62.6" y="113.7">ID</text>
<text x="79.3" y="108.8">C2</text>
<text x="79.5" y="111.1">4.7uF</text>
<text x="91.1" y="109.2">VI</text>
<text x="96.5" y="113.4" transform="rotate(-90 96.5 113.4)">GND</text>
<text x="98.2" y="109.2">VO</text>
<text x="140.5" y="112.5">U4</text>
<text x="58.4" y="114.6" transform="rotate(-90 58.4 114.6)">Shield</text>
<text x="61" y="114.6" transform="rotate(-90 61 114.6)">GND</text>
<text x="63.2" y="117.5">J1</text>
<text x="74.4" y="119.4">GND</text>
<text x="85.8" y="114.1" transform="rotate(-90 85.8 114.1)">9V</text>
<text x="88.3" y="119.1" transform="rotate(-90 88.3 119.1)">BT1</text>
<text x="98.6" y="115.6">U3</text>
<text x="128.1" y="116.2">SER</text>
<text x="135.9" y="117.3" transform="rotate(-90 135.9 117.3)">VCC</text>
<text x="139.7" y="118.7">QB</text>
<text x="139.7" y="116.2">QA</text>
<text x="58.5" y="124.5">GND</text>
<text x="84.5" y="125.1">GND</text>
<text x="94" y="121.3">GND</text>
<text x="128.1" y="123.8">~SRCLR</text>
<text x="128.1" y="121.3">SRCLK</text>
<text x="139.7" y="121.3">QC</text>
<text x="139.7" y="123.8">QD</text>
<text x="169" y="122.9" transform="rotate(-90 169 122.9)">D18</text>
<text x="173.4" y="122.9" transform="rotate(-90 173.4 122.9)">D19</text>
<text x="178.5" y="122.9" transform="rotate(-90 178.5 122.9)">D20</text>
<text x="182.9" y="122.9" transform="rotate(-90 182.9 122.9)">D21</text>
<text x="128.1" y="128.9">RCLK</text>
<text x="128.1" y="131.4">~OE</text>
<text x="139.6" y="131.4">QG</text>
<text x="139.8" y="126.4">QE</text>
<text x="139.9" y="128.9">QF</text>
<text x="177.2" y="130.5" transform="rotate(-90 177.2 130.5)">56</text>
<text x="178.6" y="129.1">R19</text>
<text x="62.1" y="135.4">VCC</text>
<text x="139.7" y="134">QH</text>
<text x="67" y="141">10k</text>
<text x="67.6" y="142.9">R20</text>
<text x="83.6" y="139.6">MMBT3904</text>
<text x="106.3" y="140.5">H1</text>
<text x="106.6" y="142.8">MountingHole</text>
<text x="135.9" y="140.5" transform="rotate(-90 135.9 140.5)">GND</text>
<text x="136.6" y="142.9">74HC595</text>
<text x="139.3" y="139.1">QH'</text>
<text x="174.7" y="139.7">GND</text>
<text x="74.6" y="148">R21</text>
<text x="74.7" y="149.9">10k</text>
<text x="83.3" y="145.3">Q1</text>
<text x="87.1" y="148">GND</text>
<text x="106.3" y="145.6">H2</text>
<text x="106.6" y="147.9">MountingHole</text>
<text x="133.4" y="151.8">GND</text>
</g>
<g font-size="1.8">
<text x="143.2" y="65.8">15 LED1</text>
<text x="146" y="70.6">LED3</text>
<text x="146" y="68">LED2</text>
<text x="163.3" y="66.7" transform="rotate(-90 163.3 66.7)">LED1</text>
<text x="172.2" y="66.7" transform="rotate(-90 172.2 66.7)">LED2</text>
<text x="176.6" y="66.7" transform="rotate(-90 176.6 66.7)">LED3</text>
<text x="181.1" y="66.7" transform="rotate(-90 181.1 66.7)">LED4</text>
<text x="185.5" y="66.7" transform="rotate(-90 185.5 66.7)">LED5</text>
<text x="190" y="66.7" transform="rotate(-90 190 66.7)">LED6</text>
<text x="194.4" y="66.7" transform="rotate(-90 194.4 66.7)">LED7</text>
<text x="198.9" y="66.7" transform="rotate(-90 198.9 66.7)">LED8</text>
<text x="203.3" y="66.7" transform="rotate(-90 203.3 66.7)">LED9</text>
<text x="207.7" y="66.7" transform="rotate(-90 207.7 66.7)">LED10</text>
<text x="212.2" y="66.7" transform="rotate(-90 212.2 66.7)">LED11</text>
<text x="216.6" y="66.7" transform="rotate(-90 216.6 66.7)">LED12</text>
<text x="221.1" y="66.7" transform="rotate(-90 221.1 66.7)">LED13</text>
<text x="230" y="66.7" transform="rotate(-90 230 66.7)">LED14</text>
<text x="234.4" y="66.7" transform="rotate(-90 234.4 66.7)">LED15</text>
<text x="146" y="75.7">LED5</text>
<text x="146" y="73.1">LED4</text>
<text x="146" y="78.2">LED6</text>
<text x="146" y="83.3">LED8</text>
<text x="146" y="80.7">LED7</text>
<text x="143.2" y="115.3">15 LED9</text>
<text x="146" y="117.6">LED10</text>
<text x="146" y="122.7">LED12</text>
<text x="146" y="120.1">LED11</text>
<text x="146.3" y="125.2">LED13</text>
<text x="146.3" y="127.7">LED14</text>
<text x="146.3" y="130.3">LED15</text>
<text x="156.3" y="140.1" transform="rotate(-90 156.3 140.1)">LED14</text>
</g>
<g font-size="1.8" fill="#0000c2">
<text x="165.1" y="149">This is the LEDs for</text>
<text x="165.1" y="151.1">the picture frame</text>
<text x="165.1" y="153.1">1206 white SMD LEDs</text>
</g>
</svg>
